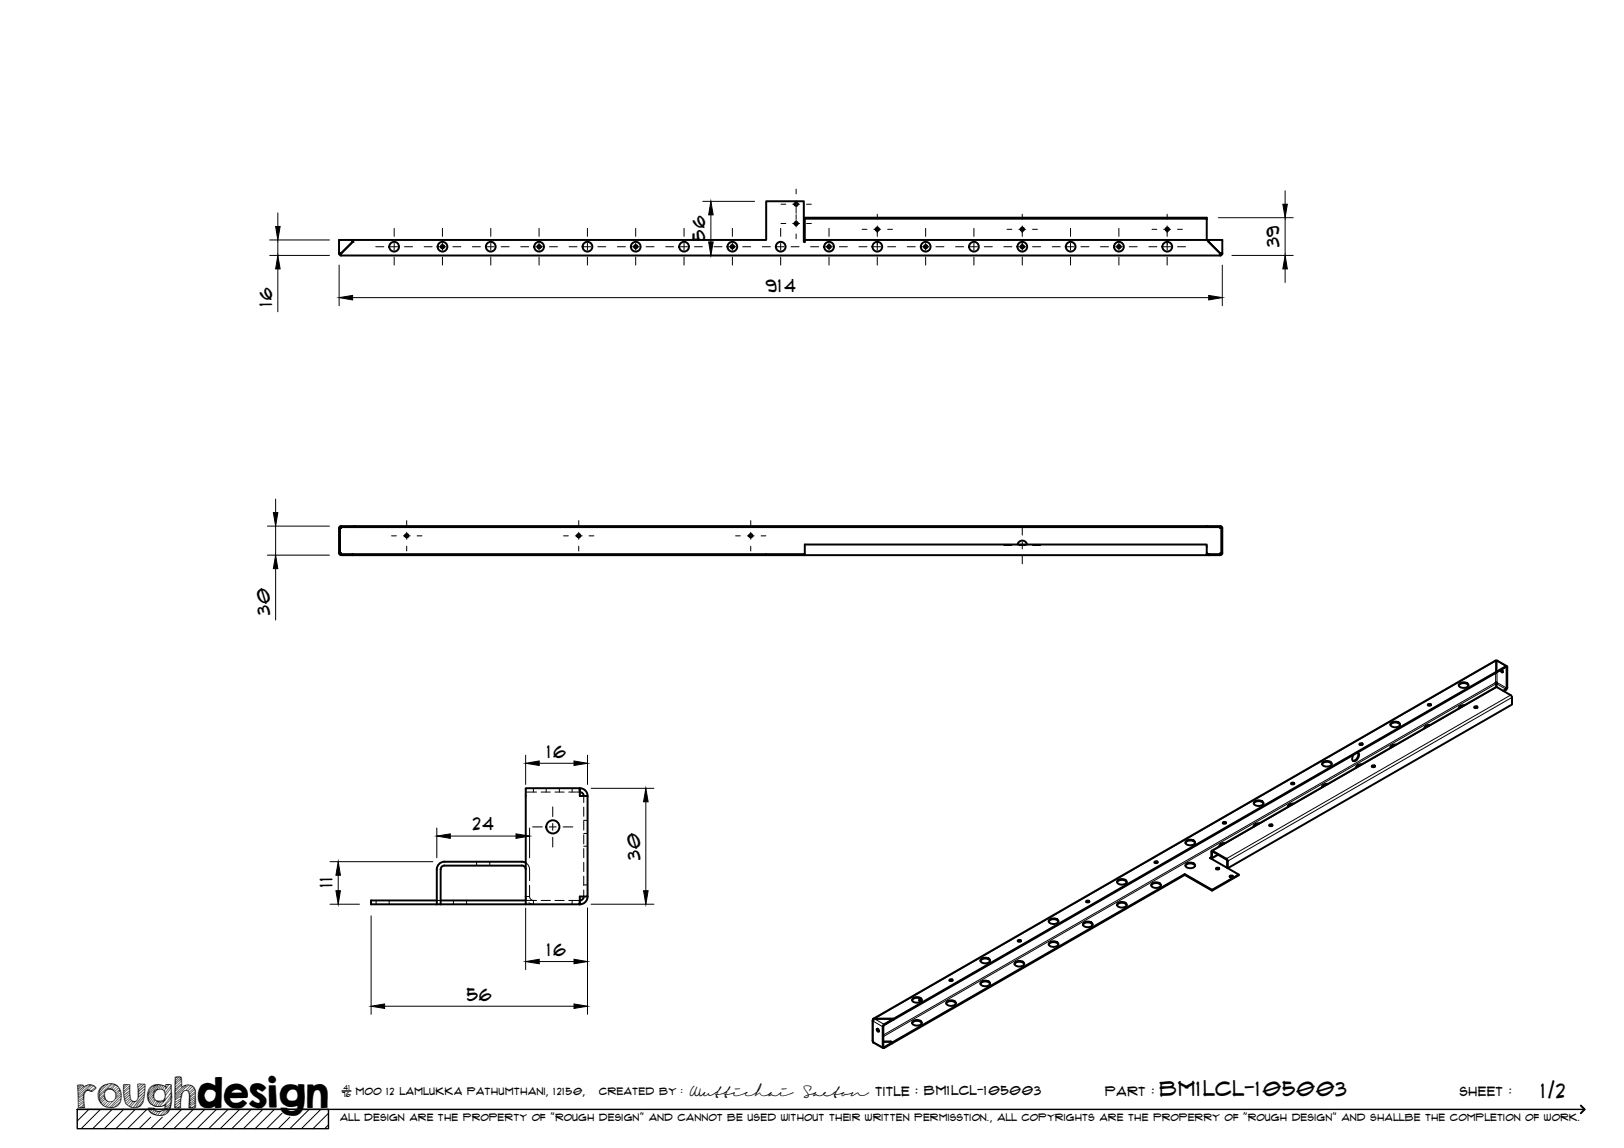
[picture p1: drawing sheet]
<svg xmlns="http://www.w3.org/2000/svg" width="420mm" height="297mm" viewBox="0 0 420 297" stroke-linecap="round" stroke-linejoin="round" font-family="sans-serif">
<!-- layer: Visible -->
<g fill="none" stroke="#000" stroke-width=".51">
<path d="M208.2 56.6h104v5.5h-104.2M312.2 56.6v-.3h-104v6.3h-.2v-10.5h-9.8v10h-107v.5l-3 3M88 65.6l.2 .2M88.2 65.6v.5h227.5v-.5M88.2 65.6v.3M91.2 62.6v-.5h-3.5v3.5h.5h-.5l.3 .4 .2 .1v-.2M91.2 62.6l-3 3M91.2 62.6h.1M312.2 62.1l.5 .5M312.3 62.1h.4M312.3 62.1h.1M312.7 62.5v.1"/>
<path d="M312.7 62.6l3 3M312.7 62.1h3.5v3.5h-.2M312.7 62.1v.5M315.7 65.6v.3M315.7 65.6h.5l-.2 .4-.3 .1v-.2M315.7 65.6h.3M316 65.6l-.3 .2M87.7 136.6l.1 6.8 .4 .2h3M88.2 136.4v.2M88.2 136.4h3.5v-.3h-3.5l-.5 .5M88.2 136.6h-.2v6.5M88.2 136.4l-.2 .2"/>
<path d="M312.2 136.1v.3M312.3 136.1h-220.6v.3h220.6M312.3 136.4v-.3h3.4l.5 .3v.2M312.3 136.4h3.4M315.7 136.4v.2M315.7 136.6h.3v6.5M315.7 136.4l.3 .2M316.2 136.6v6.8l-.5 .2h-3M88 143.1h.2M88 143.1l.2 .3M88.2 143.1v.3M88.2 143.4h3"/>
<path d="M91.2 143.6h117M91.2 143.4h116.8M91.2 143.4v.2M91.2 143.4v.2v-.2M198.2 143.4v.2M208 143.4h.2M208 143.4v.2M208.2 140.9h104v2.7h-104zM263.3 140.9a1.26 1.26 0 0 1 1.2-1 1.26 1.26 0 0 1 1.2 1M312.2 143.6h.5M312.2 143.1l.5 .3v.2zM312.7 143.4h3"/>
<path d="M312.7 143.4v.2M315.7 143.1v.3M316 143.1h-.3v.3M316 143.1l-.3 .3M377.4 177.4a1.55 1.55 0 0 1 2.5 0M377.5 177a1.54 1.54 0 0 1 2.4 .3 1.45 1.45 0 0 1-2.5 0zM387 176.6h.3l-.1 .3zM387.1 171.1h.1M387.1 171.2h.1M387.1 171l-.2-.1-160.9 92.7M387.1 171v2.8l-155.9 89.8h-4.9M387.1 173.8v.2l-155.9 89.8"/>
<path d="M387.1 176.9v.9M387.1 171l.2-.1 2.5 1.5M387.1 171v3l2.5-1.4M388.4 173.3l.4 .6M388.5 173.2l.3 .4v.4l-.4-.2-.1-.4M389.6 178.3l-.7 .4M389.6 172.4l-2.5 1.4M389.6 178.5l-.5 .3M389.6 172.4l.2-.1 .2 .3v5.3l-.4 .6M389.6 172.6l.2 .1v5.3l-.2 .3M390.8 179.9l-3.8-2.1-73.5 42.3M390.8 179.8l.4 .7v1.8l-73.6 42.3v-1.8"/>
<path d="M342 197.7a1.55 1.55 0 0 1 2.5 0M342.1 197.4a1.54 1.54 0 0 1 2.5 .2 1.45 1.45 0 0 1-2.6 0zM350.2 195.3l-.3 .7a.65 .65 0 0 0 .2 .9 .65 .65 0 0 0 .9-.3l.6-1a.69 .69 0 0 0-.4-.9 1.55 1.55 0 0 1-1.2 2.2M351.7 192.5l.5-.2 .4 .3-.6 .2zM351.7 192.6l.4-.1 .4 .1M352 197.9l-.7 .2-.4 .5M352.4 197.8l-1.2 .2-.3 .6M354.9 198.2l.5-.2 .3 .3-.5 .2zM354.9 198.4l.4-.2 .4 .2M359.7 187.6a1.55 1.55 0 0 1 2.5 0M359.8 187.2a1.54 1.54 0 0 1 2.4 .2 1.45 1.45 0 0 1-2.5 0zM360.8 192.9l-.7 .2-.4 .4"/>
<path d="M361.2 192.7l-1.1 .2-.4 .6M369.4 182.3l.5-.2 .3 .3-.5 .2zM369.4 182.5l.4-.2 .4 .2M370 187.6l-1.1 .2-.3 .6 .3-.4 .8-.2M378.9 182.5l-1.1 .2-.4 .6 .4-.4 .7-.2M381.4 182.9l.5-.2 .4 .3-.6 .2zM381.4 183.1l.4-.1 .4 .1M136 203.9h13.9l.1 2.1h2v26h-2l-.1 2h-13.9zM149.9 203.9h.1M151 206l-.3-.8-.7-.3v-1l.8 .2 .6 .4 .4 .6 .2 .9M306.7 218.1a1.55 1.55 0 0 1 2.5 0M306.8 217.7a1.54 1.54 0 0 1 2.4 .3 1.45 1.45 0 0 1-2.5 0z"/>
<path d="M316.3 212.9l.6-.2 .3 .3-.5 .1zM316.4 213l.4-.1 .4 .1M317 218.1l-1.1 .2-.4 .6 .4-.4 .7-.2M324.4 207.9a1.55 1.55 0 0 1 2.5 0M324.5 207.5a1.54 1.54 0 0 1 2.4 .3 1.45 1.45 0 0 1-2.5 0zM325.5 213.2l-.8 .2-.3 .4M325.8 213l-1.1 .2-.3 .7M328.4 213.5l.5-.2 .3 .3-.5 .2zM328.4 213.6l.4-.1 .4 .1M334 202.7l.6-.2 .3 .3-.6 .2zM334 202.8l.4-.1 .4 .1M334.3 208.1l-.7 .2-.4 .4"/>
<path d="M334.7 207.9l-1.1 .2-.4 .7M343.5 202.8l-1.1 .2-.4 .7 .4-.5 .8-.2M113 233h-17v1h40M114 233h22M115 224h20M115 224a1.01 1.01 0 0 0-1 1v9M135 224a1.01 1.01 0 0 1 1 1M136 223.2l-1-.2h-20a1.96 1.96 0 0 0-2 2v9M149.9 234h.1M150 233h.1M150 233v1M151 232l-.3 .7-.7 .3"/>
<path d="M152 232l-.2 .8-.4 .6-.6 .4-.8 .2M271.3 238.5a1.55 1.55 0 0 1 2.5 0M271.4 238.1a1.54 1.54 0 0 1 2.4 .3 1.45 1.45 0 0 1-2.5 0zM280.2 239.3a1.55 1.55 0 0 1 2.5 0M280.3 238.9a1.54 1.54 0 0 1 2.4 .3 1.45 1.45 0 0 1-2.5 0zM281 233.2l.5-.2 .3 .3-.5 .2zM281 233.4l.4-.2 .4 .2M289 234.2a1.55 1.55 0 0 1 2.5 0M289 228.3a1.55 1.55 0 0 1 2.5 0M289.1 233.8a1.54 1.54 0 0 1 2.4 .3 1.45 1.45 0 0 1-2.5 0zM289.1 227.9a1.54 1.54 0 0 1 2.4 .3 1.45 1.45 0 0 1-2.5 0zM297.8 229.1a1.55 1.55 0 0 1 2.5 0"/>
<path d="M297.9 228.7a1.54 1.54 0 0 1 2.5 .3 1.45 1.45 0 0 1-2.6 0zM298.7 223l.5-.1 .3 .3-.5 .1zM298.7 223.2l.4-.2 .4 .2M306.5 226.2v.2M306.7 224a1.55 1.55 0 0 1 2.5 0M306.8 223.6a1.54 1.54 0 0 1 2.4 .3 1.45 1.45 0 0 1-2.5 0zM313.4 220.4v1.4M313.4 221.8l-.2 .1M313.4 220.3l.2-.2h.2l3.5 2.1 .3 .6M313.6 221.9v-1.6l3.7 2.1M313.6 230.2v.2M313.6 221.9l-.2 .2-.2-.2-.1 .1 7.4 4.3-6.9 3.9-7.1-4-75.7 43.5-.3-.2h-2h2l.3 .4"/>
<path d="M314.6 224.7l.5-.2 .3 .3-.5 .2zM314.6 224.8l.4-.1 .4 .1M315.2 221.2l-1.7 .9M317.3 222.4l.2 .3v1.8M318.1 226.7l.6-.2 .3 .3-.6 .2zM318.2 226.9l.3-.2 .4 .2M320.5 226.3v.2l-6.9 3.9-7.1-4-75.7 43.5M236 258.8a1.55 1.55 0 0 1 2.5 0M236.1 258.4a1.54 1.54 0 0 1 2.4 .3 1.45 1.45 0 0 1-2.5 0zM238 258.3l-.1 .7 .5-.4M238.2 258.5l-.4 .4M244.8 259.7a1.55 1.55 0 0 1 2.5 0"/>
<path d="M244.9 259.3a1.54 1.54 0 0 1 2.4 .2 1.45 1.45 0 0 1-2.5 0zM245.6 253.6l.6-.2 .3 .3-.6 .2zM245.7 253.7l.4-.1 .3 .1M253.7 254.6a1.55 1.55 0 0 1 2.4 0M253.7 248.6a1.55 1.55 0 0 1 2.4 0M253.7 254.2a1.54 1.54 0 0 1 2.5 .3 1.45 1.45 0 0 1-2.6 0zM253.7 248.3a1.54 1.54 0 0 1 2.5 .2 1.45 1.45 0 0 1-2.6 0zM262.5 249.5a1.55 1.55 0 0 1 2.5 0M262.6 249.1a1.54 1.54 0 0 1 2.4 .3 1.45 1.45 0 0 1-2.5 0zM263.3 243.4l.5-.2 .3 .3-.5 .2zM263.3 243.5l.4-.1 .4 .1M271.3 244.4a1.55 1.55 0 0 1 2.5 0"/>
<path d="M271.4 244a1.54 1.54 0 0 1 2.4 .3 1.45 1.45 0 0 1-2.5 0zM225.7 264l.1 5.3 .1 .2M225.9 269.5l.1 .3 2.5 1.4M225.9 263.8l-.1 .3 .1 .1M226.3 263.6h-.4l.1 .3M226.3 263.6l-.4 .6M226.3 263.6h.1M226.3 263.6h4.9M226.9 266.2l.4 .2 .1 .5-.4-.1zM227 266.2l.1 .4 .3 .3M228.5 265.5v5.4M228.7 265l2.5-1.4v.2l-2.5 1.4"/>
<path d="M228.7 265l-.3 .6v5.3l.2 .3 .1-.1M228.7 265.2l-.1 .3M230.5 269.5h.1M230.8 269.8l-2.1 1.1-.1-.1M230.8 269.9l-2.1 1.3M230.8 269.7v.2M231.2 263.6v.2M236 264.8a1.55 1.55 0 0 1 2.5 0M236.1 264.4a1.54 1.54 0 0 1 2.4 .2 1.45 1.45 0 0 1-2.5 0z"/>
<circle cx="206" cy="57.8" r=".43"/>
<circle cx="206" cy="52.8" r=".43"/>
<circle cx="227" cy="59.3" r=".43"/>
<circle cx="264.5" cy="59.3" r=".43"/>
<circle cx="302" cy="59.3" r=".43"/>
<circle cx="102" cy="63.8" r="1.26"/>
<circle cx="114.5" cy="63.8" r=".43"/>
<circle cx="114.5" cy="63.8" r="1.26"/>
<circle cx="127" cy="63.8" r="1.26"/>
<circle cx="139.5" cy="63.8" r=".43"/>
<circle cx="139.5" cy="63.8" r="1.26"/>
<circle cx="152" cy="63.8" r="1.26"/>
<circle cx="164.5" cy="63.8" r=".43"/>
<circle cx="164.5" cy="63.8" r="1.26"/>
<circle cx="177" cy="63.8" r="1.26"/>
<circle cx="189.5" cy="63.8" r=".43"/>
<circle cx="189.5" cy="63.8" r="1.26"/>
<circle cx="202" cy="63.8" r="1.26"/>
<circle cx="214.5" cy="63.8" r=".43"/>
<circle cx="214.5" cy="63.8" r="1.26"/>
<circle cx="227" cy="63.8" r="1.26"/>
<circle cx="239.5" cy="63.8" r=".43"/>
<circle cx="239.5" cy="63.8" r="1.26"/>
<circle cx="252" cy="63.8" r="1.26"/>
<circle cx="264.5" cy="63.8" r=".43"/>
<circle cx="264.5" cy="63.8" r="1.26"/>
<circle cx="277" cy="63.8" r="1.26"/>
<circle cx="289.5" cy="63.8" r=".43"/>
<circle cx="289.5" cy="63.8" r="1.26"/>
<circle cx="302" cy="63.8" r="1.26"/>
<circle cx="105.2" cy="138.6" r=".43"/>
<circle cx="149.7" cy="138.6" r=".43"/>
<circle cx="194.2" cy="138.6" r=".43"/>
<circle cx="143" cy="213.9" r="1.7"/>
</g>
<circle cx="91.2" cy="62.6" r=".25" fill="#000"/>
<!-- layer: Hidden -->
<g fill="none" stroke="#000" stroke-width=".26">
<path d="M136 204.9h2.8M138 203.9v1M140 204.9h2.4M141.3 203.9v1M143.6 204.9h2.4M144.7 203.9v1M147.2 204.9h2.8M148 203.9v1M149.9 203.9l.1 2.1M151 206v1.7M151 208.8v2.4M151 212.4v2.4"/>
<path d="M151 216v2.4M151 219.6v2.3M151 212.3h1M151 215.7h1M151 219h1M97.3 233v1M100.7 233v1M113 233h1M117.3 233v1M120.7 233v1M123.3 223v1M126.7 223v1"/>
<path d="M136 223.2l.5 .5 .5 .9v3.3M136 233h2.8M137 229.1v3.1l.4 .6 .6 .2v1l-1.2-.4M137 232h-1l.1 .6M140 233h2.4M143.6 233h2.4M147.2 233h2.8M148 233v1M150 232l-.1 2M151 223.1v2.4M151 226.7v2.4M151 230.3v1.7"/>
<path d="M151 229h1"/>
</g>
<!-- layer: Visible Narrow -->
<g fill="none" stroke="#000" stroke-width=".26">
<path d="M386.9 174.1v2.5l-158.4 91.2M387.1 171.2h.1M387.3 177.8l-73.5 42.4-.2 .3M387.3 173.9v2.7l2.5 1.4 .2-.1M389.6 178.5v-.2l-2.5-1.4-158.6 91.3M390 172.6h-.4v-.2l-2.5-1.4-160.8 92.6M390.8 179.9l-73.5 42.3v.2M391.2 180.5l-73.6 42.3-.1-.1M315 221.1l-1.4 .8h-.4l.3 .2M226.1 263.7v.1M226.3 263.6l2.4 1.4M228.5 270.9l.2 .3"/>
<path d="M228.5 265.5l-.1 .1-2.5-1.4v5.3l2.5 1.5"/>
</g>
<!-- layer: TitleBlock -->
<path d="M20 287h65v5h-65zM20 287h390M88.5 282.3h2.3" fill="none" stroke="#000" stroke-width=".36"/>
<path d="M409 286.1l1 .9-1 1" fill="none" stroke="#000" stroke-width=".51"/>
<g fill="none" stroke="#000" stroke-width=".26">
<path d="M23 287l-3 3.1M26 287l-5 5M29 287l-5 5M32 287l-5 5M35 287l-5 5M38 287l-5 5M39 289.1l-3 2.9M42 289.1l-3 2.9M47 287l-5 5M50 287l-5 5M53 287l-5 5M56 287l-5 5"/>
<path d="M59 287l-5 5M62 287l-5 5M65 287l-5 5M68 287l-5 5M71 287l-5 5M73 288l-4 4M75 289.1l-3 2.9M80 287l-5 5M83 287l-5 5M85 288l-4 4M85 291l-1 1"/>
</g>
<!-- layer: Smart Centers -->
<g fill="none" stroke="#000" stroke-width=".26">
<path d="M102 59.1v2.1M114.5 59.1v2.1M127 59.1v2.1M139.5 59.1v2.1M152 59.1v2.1M164.5 59.1v2.1M177 59.1v2.1M189.5 59.1v2.1M202 59.1v2.1M202.1 57.8h1.2M202.1 52.8h1.2M205.1 57.8h1.8"/>
<path d="M205.1 52.8h1.8M206 48.9v1.3M206 52v1.7M206 53.9v1.3M206 55.5v1.3M206 56.9v1.8M208.7 57.8h1.2M208.7 52.8h1.2M214.5 59.1v2.1M223.1 59.3h1.2M226.1 59.3h1.8M227 55.4v1.3"/>
<path d="M227 58.4v2.8M229.7 59.3h1.2M239.5 59.1v2.1M252 59.1v2.1M260.5 59.3h1.3M263.6 59.3h1.8M264.5 55.4v1.3M264.5 58.4v2.8M267.1 59.3h1.3M277 59.1v2.1M289.5 59.1v2.1M298 59.3h1.3"/>
<path d="M301.1 59.3h1.8M302 55.4v1.3M302 58.4v2.8M304.7 59.3h1.2M97.2 63.8h2.1M101.1 63.8h1.8M102 63v1.7M102 66.5v2.1M104.6 63.8h2.1M109.7 63.8h2.1M113.6 63.8h1.8M114.5 63v1.7"/>
<path d="M114.5 66.5v2.1M117.2 63.8h2M122.2 63.8h2.1M126.1 63.8h1.8M127 63v1.7M127 66.5v2.1M129.6 63.8h2.1M134.7 63.8h2.1M138.6 63.8h1.8M139.5 63v1.7M139.5 66.5v2.1M142.2 63.8h2"/>
<path d="M147.2 63.8h2.1M151.1 63.8h1.8M152 63v1.7M152 66.5v2.1M154.7 63.8h2M159.7 63.8h2.1M163.6 63.8h1.8M164.5 63v1.7M164.5 66.5v2.1M167.2 63.8h2M172.2 63.8h2.1M176.1 63.8h1.8"/>
<path d="M177 63v1.7M177 66.5v2.1M179.7 63.8h2M184.7 63.8h2.1M188.6 63.8h1.8M189.5 63v1.7M189.5 66.5v2.1M192.2 63.8h2M197.2 63.8h2.1M201.1 63.8h1.8M202 63v1.7M202 66.5v2.1"/>
<path d="M204.7 63.8h2M206 60.5v1.3M209.7 63.8h2.1M213.6 63.8h1.8M214.5 63v1.7M214.5 66.5v2.1M217.1 63.8h2.1M222.2 63.8h2.1M226.1 63.8h1.8M227 62v2.7M227 66.5v2.1M229.7 63.8h2"/>
<path d="M234.7 63.8h2.1M238.6 63.8h1.8M239.5 63v1.7M239.5 66.5v2.1M242.1 63.8h2.1M247.2 63.8h2.1M251.1 63.8h1.8M252 63v1.7M252 66.5v2.1M254.7 63.8h2M259.7 63.8h2.1M263.6 63.8h1.8"/>
<path d="M264.5 62v2.7M264.5 66.5v2.1M267.1 63.8h2.1M272.2 63.8h2.1M276.1 63.8h1.8M277 63v1.7M277 66.5v2.1M279.7 63.8h2M284.7 63.8h2.1M288.6 63.8h1.8M289.5 63v1.7M289.5 66.5v2.1"/>
<path d="M292.1 63.8h2.1M297.2 63.8h2.1M301.1 63.8h1.8M302 62v2.7M302 66.5v2.1M304.7 63.8h2M101.3 138.6h1.3M104.3 138.6h1.8M105.2 134.7v1.3M105.2 137.7v1.8M107.9 138.6h1.3M145.8 138.6h1.2"/>
<path d="M148.8 138.6h1.8M149.7 134.7v1.3M149.7 137.7v1.8M152.4 138.6h1.2M190.3 138.6h1.2M193.3 138.6h1.8M194.2 134.7v1.3M194.2 137.7v1.8M196.9 138.6h1.2M264.5 136.4v2.1M105.2 141.3v1.3M149.7 141.3v1.3"/>
<path d="M194.2 141.3v1.3M259.7 141.1h2.1M263.6 141.1h1.8M264.5 140.2v1.8M264.5 143.8v2.1M267.1 141.1h2.1M137.8 214h2.5M142.1 214h1.8M143 208.8v2.5M143 213.1v1.7M143 216.6v2.6M145.7 214h2.5"/>
</g>
<!-- layer: FD_Dimensions -->
<g fill="none" stroke="#000" stroke-width=".26">
<path d="M71.9 55.1v3.5M181.8 52.1h13.4M183.9 55.6v7M315.2 56.3h19.4M332.5 49.3v3.5M332.5 56.3v9.8M69.8 62.1h15.4M69.8 66.1h15.4M71.9 62.1v4M71.9 69.6v11.1M87.7 68.6v10.5M91.2 77h221.5"/>
<path d="M186 66.1h.9M316.2 68.6v10.5M318.7 66.1h15.9M332.5 69.6v3.5M69.2 136.1h16M71.3 129.1v3.5M71.3 136.1v7.5M69.2 143.6h16M71.3 147.1v13.3M136 195.4v7.6M139.5 197.5h9M152 195.4v7.6"/>
<path d="M113 214.2v7.8M116.5 216.3h17M137 214.2v7.8M152.9 204h16.3M167.1 207.5v23M85.4 234h7.6M85.4 223h26.6M87.5 226.5v4M96 237v25.5M136 235v15.9M152 235v27.5M152.9 234h16.3"/>
<path d="M139.5 248.8h9M99.5 260.4h49"/>
</g>
<g fill="#000" stroke="#000" stroke-width=".26">
<path d="M71.3 58.6h1.2l-.6 3.5zM183.9 52.1l.6 3.5h-1.2zM331.9 52.8h1.2l-.6 3.5zM71.9 66.1l.6 3.5h-1.2zM87.7 77l3.5-.6v1.2zM183.3 62.6h1.2l-.6 3.5zM312.7 76.4l3.5 .6-3.5 .6zM332.5 66.1l.6 3.5h-1.2zM70.7 132.6h1.2l-.6 3.5zM71.3 143.6l.6 3.5h-1.2zM136 197.5l3.5-.6v1.2zM148.5 196.9l3.5 .6-3.5 .6z"/>
<path d="M113 216.3l3.5-.5v1.1zM133.5 215.8l3.5 .5-3.5 .6zM167.1 204l.6 3.5h-1.2zM86.9 230.5h1.2l-.6 3.5zM87.5 223l.6 3.5h-1.2zM166.5 230.5h1.2l-.6 3.5zM96 260.4l3.5-.6v1.1zM136 248.8l3.5-.6v1.2zM148.5 248.2l3.5 .6-3.5 .6zM148.5 259.8l3.5 .6-3.5 .5z"/>
</g>
<text font-size="9.7" x="19.9" y="286.8">roughdesign</text>
<g font-size="5.3">
<text x="300.1" y="283.6">BM1LCL-105003</text>
<text x="398.7" y="284">1/2</text>
</g>
<g font-size="4.6">
<text x="182.5" y="62.3" transform="rotate(-90 182.5 62.3)">56</text>
<text x="331" y="64" transform="rotate(-90 331 64)">39</text>
<text x="198.2" y="75.6">914</text>
<text x="70.4" y="79.3" transform="rotate(-90 70.4 79.3)">16</text>
<text x="69.8" y="159" transform="rotate(-90 69.8 159)">30</text>
<text x="141.6" y="196.1">16</text>
<text x="122.3" y="214.9">24</text>
<text x="165.6" y="222.5" transform="rotate(-90 165.6 222.5)">30</text>
<text x="86.1" y="229.6" transform="rotate(-90 86.1 229.6)">11</text>
<text x="141.6" y="247.3">16</text>
<text x="120.8" y="258.9">56</text>
</g>
<g font-size="3.4">
<text x="178.3" y="283.5">Wuttichai</text>
<text x="208.1" y="283.5">Saeton title : BM1LCL-105003</text>
</g>
<g font-size="3.3">
<text x="286" y="283.5">Part :</text>
<text x="377.7" y="283.5">sheet :</text>
</g>
<g font-size="2.7">
<text x="92.1" y="283.3">moo 12 Lamlukka pathumthani, 12150,</text>
<text x="155" y="283.3">created by :</text>
</g>
<text font-size="2.6" x="88" y="290.1">all design are the property of &quot;rough design&quot; and cannot be used without their written permisstion., all copyrights are the properry of &quot;rough design&quot; and shallbe the completion of work.</text>
<g font-size="1.9">
<text x="88.5" y="283.9">76</text>
<text x="88.9" y="282.1">41</text>
</g>
</svg>
